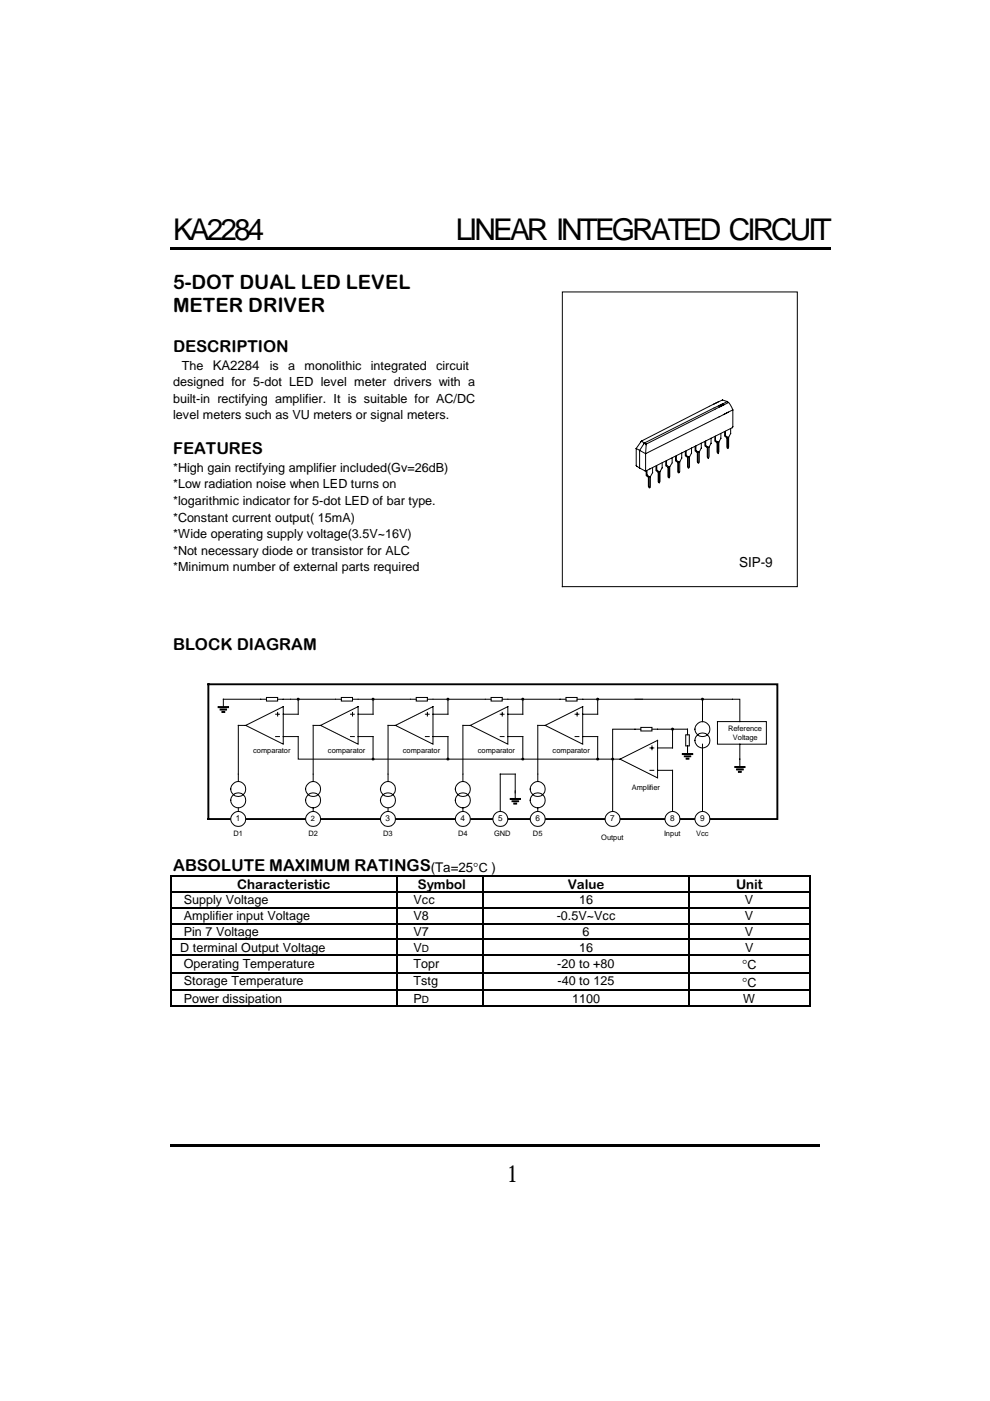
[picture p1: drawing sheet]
<svg xmlns="http://www.w3.org/2000/svg" width="210mm" height="297mm" viewBox="0 0 210 297" stroke-linecap="round" stroke-linejoin="round" font-family="sans-serif">
<path d="M36.1 52.5h40v.5h-40zM76.1 52.5h.5v.5h-.5zM76.6 52.5h99.5v.5h-99.5zM36.2 242.5h137.6v.5h-137.6z" fill="#000"/>
<g fill="none" stroke="#000" stroke-width=".21">
<path d="M119.2 61.9h49.9v62.5h-49.9zM134.9 95.1v3.6l.7 .5M134.9 95.1l2 1.1M136 93.6l1 .6-.1 2M136.9 96.2v3.6M137 99.9v.9l.5 .4v1.9l.1 .3h.2M138.4 99.2v1l-.5 .9v2l-.1 .3-.2-.3v-2l-.4-.4v-.9M139.1 98.9v.9l.4 .3v2l.1 .2h.2M140.4 98.1v1.1l-.5 .8v2.1l-.1 .2-.1-2.3-.4-.3v-.9M141.2 97.8v1l.4 .3v2l.1 .2h.2M142.5 97.1v1l-.5 .9v2.1l-.1 .2-.1-2.3-.5-.4v-.9M143.2 96.8v.9l.5 .4v1.9l.1 .2h.1"/>
<path d="M144.5 96.1v1l-.4 .8v2.1l-.2 .2v-2.3l-.5-.3v-.9M145.3 95.7v1l.5 .3v2l.2 .2M146.6 95v1.1l-.4 .8v2.1l-.2 .2-.1-2.3-.4-.4v-.9M147.4 94.7v.9l.4 .4v1.9l.3 .2M148.7 94v1l-.4 .8v2.1l-.2 .2-.1-.2v-2.1l-.5-.3v-1M149.5 93.6v.9l.5 .4v2v.2h.2M150.8 92.9v1.1l-.5 .8v2.1l-.1 .2-.1-.2v-2.1l-.5-.3v-1M151.3 85.7l1.9-.9 1 .3-1.8 1M151.6 92.6v.9l.4 .4v1.9l.1 .3h.2M152.2 85.2l-16.1 8.3-1.2 1.6M152.6 88.3l-15.7 7.9M152.8 91.9v1l-.4 .8v2.1l-.1 .3-.1-2.4-.5-.3v-.9"/>
<path d="M153.3 85.6l-16.5 8.3-1.2 1.6v3.7M153.5 85.8l-16.5 8.4M153.6 91.6v.9l.5 .3v2l.1 .2h.2M154.2 85.1l.4 .4 .8 1.4M154.4 87.4l-1.9 1M154.4 85.4l-1.8 .9M154.9 90.9v1l-.4 .8v2.1l-.1 .2-.1-2.3-.5-.3v-1M155.3 86.9l-1.9 1M155.4 86.9v3.6l-.1 .2-18.3 9.1-1.4-.6M52.1 153.8l8-4v8zM52.1 153.8h-1.6v11.9M58.4 151.4h.8"/>
<path d="M58.4 156.2h.8M58.9 151v.8M60.1 156.2h3.1v4.8h68.3M60.1 151.4h3.1M68 153.8l7.9-4v8zM68 153.8h-1.6v11.9M74.3 151.4h.8M74.3 156.2h.8M74.7 151v.8M75.9 151.4h3.2M75.9 156.2h3.2v4.8M83.8 153.8l8-4v8z"/>
<path d="M83.8 153.8h-1.5v11.9M90.2 151.4h.8M90.2 156.2h.8M90.6 151v.8M91.8 151.4h3.2M91.8 156.2h3.2v4.8M99.7 153.8l8-4v8zM99.7 153.8h-1.6v11.9M106.1 151.4h.8M106.1 156.2h.8M106.5 151v.8M107.7 156.2h3.1v4.8"/>
<path d="M110.8 148.3v3.1h-3.1M115.6 153.8l7.9-4v8zM115.6 153.8h-1.6v11.9M121.9 151.4h.8M121.9 156.2h.8M122.4 151v.8M123.5 156.2h3.2v4.8M126.7 148.3v3.1h-3.2M137.8 158.6h.8M138.2 158.2v.8M139.4 158.6h3.2M50.5 171.3v1.5"/>
<path d="M66.4 171.3v1.5M82.3 171.3v1.5M98.1 171.3v1.5M114 171.3v1.5M131.5 161l7.9-4v7.9zM137.8 163.3h.8M139.4 163.3h3.2"/>
<circle cx="50.5" cy="167.3" r="1.59"/>
<circle cx="50.5" cy="169.7" r="1.6"/>
<circle cx="66.4" cy="167.3" r="1.59"/>
<circle cx="66.4" cy="169.7" r="1.6"/>
<circle cx="82.3" cy="167.3" r="1.59"/>
<circle cx="82.3" cy="169.7" r="1.6"/>
<circle cx="98.1" cy="167.3" r="1.59"/>
<circle cx="98.1" cy="169.7" r="1.6"/>
<circle cx="114" cy="167.3" r="1.59"/>
<circle cx="114" cy="169.7" r="1.6"/>
</g>
<path d="M88.2 147.9h2.4v.7h-2.4z" fill-rule="evenodd" fill="#fff" stroke="#000" stroke-width=".21"/>
<path d="M87 148.3h1.2M90.6 148.3h1.2" fill="none" stroke="#000" stroke-width=".21"/>
<path d="M72.4 147.9h2.3v.7h-2.3z" fill-rule="evenodd" fill="#fff" stroke="#000" stroke-width=".21"/>
<path d="M71.1 148.3h1.3M74.7 148.3h1.2" fill="none" stroke="#000" stroke-width=".21"/>
<path d="M104.1 147.9h2.4v.7h-2.4z" fill-rule="evenodd" fill="#fff" stroke="#000" stroke-width=".21"/>
<path d="M102.9 148.3h1.2M106.5 148.3h1.2" fill="none" stroke="#000" stroke-width=".21"/>
<path d="M120 147.9h2.4v.7h-2.4z" fill-rule="evenodd" fill="#fff" stroke="#000" stroke-width=".21"/>
<path d="M61.6 148.3h9.5M75.9 148.3h11.1M91.8 148.3h11.1M107.7 148.3h12.3M122.4 148.3h4.3" fill="none" stroke="#000" stroke-width=".21"/>
<path d="M56.5 147.9h2.4v.7h-2.4z" fill-rule="evenodd" fill="#fff" stroke="#000" stroke-width=".21"/>
<path d="M56.5 148.3h-9.1v1.6M58.9 148.3h2.7M63.2 148.3v3.1M79.1 148.3v3.1M95 148.3v3.1M126.7 148.3h9.5" fill="none" stroke="#000" stroke-width=".21"/>
<g fill="#000" stroke="#000" stroke-width=".21">
<path d="M46.3 149.8h2.2v.2h-2.2z" fill-rule="evenodd"/>
<path d="M46.7 150.3h1.3v.2h-1.3z" fill-rule="evenodd"/>
<path d="M47.1 150.8h.5v.2h-.5z" fill-rule="evenodd"/>
</g>
<path d="M135.9 154.2h2.3v.8h-2.3z" fill-rule="evenodd" fill="#fff" stroke="#000" stroke-width=".21"/>
<g fill="none" stroke="#000" stroke-width=".21">
<path d="M135.9 154.6h-6v6.4M138.2 154.6h4.4v4M148.9 151.4v1.6M148.9 158.6v1.5"/>
<circle cx="148.9" cy="154.6" r="1.59"/>
<circle cx="148.9" cy="157" r="1.6"/>
</g>
<path d="M145.4 155.8h.8v2.4h-.8z" fill-rule="evenodd" fill="#fff" stroke="#000" stroke-width=".21"/>
<g fill="none" stroke="#000" stroke-width=".21">
<path d="M134.6 148.3h22.3v4.7M142.6 154.6h3.2v1.2M145.8 158.2v1.7M148.9 148.3v4.7M148.9 157.8v15.9M152.1 153h10.4v4.8h-10.4zM156.9 157.8v4.8M50.5 172v1.7M66.4 172v1.7M82.3 172v1.7M98.1 172.8v.9M114 172v1.7"/>
<path d="M129.9 161v12.7M142.6 163.3v10.4"/>
</g>
<g fill="#000" stroke="#000" stroke-width=".21">
<path d="M144.7 159.8h2.2v.2h-2.2z" fill-rule="evenodd"/>
<path d="M145.1 160.3h1.3v.1h-1.3z" fill-rule="evenodd"/>
<path d="M145.5 160.7h.6v.3h-.6z" fill-rule="evenodd"/>
<path d="M155.8 162.5h2.2v.2h-2.2z" fill-rule="evenodd"/>
<path d="M156.2 163h1.4v.2h-1.4z" fill-rule="evenodd"/>
<path d="M156.6 163.5h.6v.2h-.6z" fill-rule="evenodd"/>
</g>
<path d="M44.2 145.1h120.6v28.6h-120.6z" fill="none" stroke="#000" stroke-width=".4"/>
<g fill="#fff" stroke="#000" stroke-width=".21">
<circle cx="50.5" cy="173.6" r="1.59"/>
<circle cx="66.4" cy="173.6" r="1.59"/>
<circle cx="82.3" cy="173.6" r="1.59"/>
<circle cx="98.1" cy="173.6" r="1.59"/>
<circle cx="114" cy="173.6" r="1.59"/>
<circle cx="129.9" cy="173.6" r="1.59"/>
<circle cx="142.6" cy="173.6" r="1.59"/>
<circle cx="148.9" cy="173.6" r="1.59"/>
<circle cx="106.1" cy="173.6" r="1.59"/>
</g>
<path d="M109.2 169.4v-5.3h-3.1v7.9" fill="none" stroke="#000" stroke-width=".21"/>
<g fill="#000" stroke="#000" stroke-width=".21">
<path d="M108.2 169.3h2.1v.2h-2.1z" fill-rule="evenodd"/>
<path d="M108.6 169.8h1.4v.2h-1.4z" fill-rule="evenodd"/>
<path d="M108.9 170.3h.6v.2h-.6z" fill-rule="evenodd"/>
<circle cx="63.2" cy="148.3" r=".21"/>
<circle cx="79.1" cy="148.3" r=".21"/>
<circle cx="95" cy="148.3" r=".21"/>
<circle cx="110.8" cy="148.3" r=".21"/>
<circle cx="126.7" cy="148.3" r=".21"/>
<circle cx="142.6" cy="154.6" r=".21"/>
<circle cx="148.9" cy="148.3" r=".21"/>
<circle cx="79.1" cy="160.9" r=".21"/>
<circle cx="95" cy="160.9" r=".21"/>
<circle cx="110.8" cy="160.9" r=".21"/>
<circle cx="126.7" cy="160.9" r=".21"/>
<circle cx="129.9" cy="160.9" r=".21"/>
</g>
<g fill="#000">
<path d="M36.1 185.5h.2v.3h-.2zM36.1 189h.2v.3h-.2zM36.1 192.4h.2v.2h-.2zM36.1 195.7h.2v.3h-.2zM36.1 199h.2v.3h-.2zM84.1 185.5h.2v.3h-.2zM84.1 189h.2v.3h-.2zM84.1 192.4h.2v.2h-.2zM84.1 195.7h.2v.3h-.2zM84.1 199h.2v.3h-.2zM102.4 185.5h.2v.3h-.2zM102.4 189h.2v.3h-.2z"/>
<path d="M102.4 192.4h.2v.2h-.2zM102.4 195.7h.2v.3h-.2zM102.4 199h.2v.3h-.2zM145.9 185.5h.2v.3h-.2zM145.9 189h.2v.3h-.2zM145.9 192.4h.2v.2h-.2zM145.9 195.7h.2v.3h-.2zM145.9 199h.2v.3h-.2zM171.6 185.5h.2v.3h-.2zM171.6 189h.2v.3h-.2zM171.6 192.4h.2v.2h-.2zM171.6 195.7h.2v.3h-.2z"/>
<path d="M171.6 199h.2v.3h-.2zM36.1 202.4h.2v.2h-.2zM36.1 206.1h.2v.3h-.2zM36.1 209.8h.2v.3h-.2zM36.1 213.2h.2v.2h-.2zM84.1 202.4h.2v.2h-.2zM84.1 206.1h.2v.3h-.2zM84.1 209.8h.2v.3h-.2zM84.1 213.2h.2v.2h-.2zM102.4 202.4h.2v.2h-.2zM102.4 206.1h.2v.3h-.2zM102.4 209.8h.2v.3h-.2z"/>
<path d="M102.4 213.2h.2v.2h-.2zM145.9 202.4h.2v.2h-.2zM145.9 206.1h.2v.3h-.2zM145.9 209.8h.2v.3h-.2zM145.9 213.2h.2v.2h-.2zM171.6 202.4h.2v.2h-.2zM171.6 206.1h.2v.3h-.2zM171.6 209.8h.2v.3h-.2zM171.6 213.2h.2v.2h-.2z"/>
</g>
<g fill="none" stroke="#000" stroke-width=".25">
<path d="M36.2 185.8v3.2M36.2 189.3v3.1M36.2 192.6v3.1M36.2 196v3M36.2 199.3v3.1M36.3 185.6h47.8M36.3 189.1h47.8M36.3 192.5h47.8M36.3 195.8h47.8M36.3 199.2h47.8M84.2 185.8v3.2M84.2 189.3v3.1"/>
<path d="M84.2 192.6v3.1M84.2 196v3M84.2 199.3v3.1M84.3 185.6h18.1M84.3 189.1h18.1M84.3 192.5h18.1M84.3 195.8h18.1M84.3 199.2h18.1M102.5 185.8v3.2M102.5 189.3v3.1M102.5 192.6v3.1M102.5 196v3"/>
<path d="M102.5 199.3v3.1M102.6 185.6h43.3M102.6 189.1h43.3M102.6 192.5h43.3M102.6 195.8h43.3M102.6 199.2h43.3M146 185.8v3.2M146 189.3v3.1M146 192.6v3.1M146 196v3M146 199.3v3.1M146.1 185.6h25.5"/>
<path d="M146.1 189.1h25.5M146.1 192.5h25.5M146.1 195.8h25.5M146.1 199.2h25.5M171.7 185.8v3.2M171.7 189.3v3.1M171.7 192.6v3.1M171.7 196v3M171.7 199.3v3.1M36.2 202.6v3.5M36.2 206.4v3.4M36.2 210.1v3.1"/>
<path d="M36.3 202.5h47.8M36.3 206.2h47.8M36.3 210h47.8M36.3 213.3h47.8M84.2 202.6v3.5M84.2 206.4v3.4M84.2 210.1v3.1M84.3 202.5h18.1M84.3 206.2h18.1M84.3 210h18.1M84.3 213.3h18.1M102.5 202.6v3.5"/>
<path d="M102.5 206.4v3.4M102.5 210.1v3.1M102.6 202.5h43.3M102.6 206.2h43.3M102.6 210h43.3M102.6 213.3h43.3M146 202.6v3.5M146 206.4v3.4M146 210.1v3.1M146.1 202.5h25.5M146.1 206.2h25.5M146.1 210h25.5"/>
<path d="M146.1 213.3h25.5M171.7 202.6v3.5M171.7 206.4v3.4M171.7 210.1v3.1"/>
</g>
<g font-size="6.3">
<text x="36.7" y="50.9">KA2284</text>
<text x="96.6" y="50.9">LINEAR INTEGRATED CIRCUIT</text>
</g>
<text font-size="5" x="107.6" y="250.7">1</text>
<g font-size="4.2">
<text x="36.7" y="61.2">5-DOT DUAL LED LEVEL</text>
<text x="36.7" y="66.1">METER DRIVER</text>
</g>
<g font-size="3.5">
<text x="36.7" y="74.7">DESCRIPTION</text>
<text x="36.7" y="96.4">FEATURES</text>
<text x="36.7" y="137.8">BLOCK DIAGRAM</text>
<text x="36.7" y="184.7">ABSOLUTE MAXIMUM RATINGS</text>
</g>
<text font-size="2.9" x="156.7" y="120.3">SIP-9</text>
<g font-size="2.8">
<text x="45.1" y="78.4">KA2284</text>
<text x="91.3" y="184.8">(Ta=25°C )</text>
<text x="50.3" y="188.4">Characteristic</text>
<text x="88.6" y="188.4">Symbol</text>
<text x="120.4" y="188.4">Value</text>
<text x="156.1" y="188.4">Unit</text>
<text x="157.3" y="205.5">°C</text>
<text x="157.3" y="209.2">°C</text>
</g>
<g font-size="2.7">
<text x="36.7" y="81.9">designed for 5-dot LED level meter drivers with a</text>
<text x="38.5" y="78.4">The</text>
<text x="57.2" y="78.4">is</text>
<text x="61.1" y="78.4">a</text>
<text x="64.6" y="78.4">monolithic</text>
<text x="78.6" y="78.4">integrated</text>
<text x="92.4" y="78.4">circuit</text>
<text x="36.7" y="85.4">built-in rectifying amplifier. It is suitable for AC/DC</text>
<text x="36.7" y="88.9">level meters such as VU meters or signal meters.</text>
<text x="36.7" y="100">*High gain rectifying amplifier included(Gv=26dB)</text>
<text x="36.7" y="103.6">*Low radiation noise when LED turns on</text>
<text x="36.7" y="107.1">*logarithmic indicator for 5-dot LED of bar type.</text>
<text x="36.7" y="110.6">*Constant current output( 15mA)</text>
<text x="36.7" y="114.1">*Wide operating supply voltage(3.5V~16V)</text>
<text x="36.7" y="117.6">*Not necessary diode or transistor for ALC</text>
<text x="36.7" y="121.1">*Minimum number of external parts required</text>
<text x="39" y="191.8">Supply Voltage</text>
<text x="87.7" y="191.8">Vcc</text>
<text x="122.8" y="191.8">16</text>
<text x="158" y="191.8">V</text>
<text x="39" y="195.1">Amplifier input Voltage</text>
<text x="87.7" y="195.1">V8</text>
<text x="118" y="195.1">-0.5V~Vcc</text>
<text x="158" y="195.1">V</text>
<text x="38.2" y="201.8">D terminal Output Voltage</text>
<text x="39" y="198.5">Pin 7 Voltage</text>
<text x="87.7" y="198.5">V7</text>
<text x="87.7" y="201.8">V</text>
<text x="122.8" y="201.8">16</text>
<text x="123.5" y="198.5">6</text>
<text x="158" y="198.5">V</text>
<text x="158" y="201.8">V</text>
<text x="39" y="205.1">Operating Temperature</text>
<text x="39" y="208.9">Storage Temperature</text>
<text x="87.7" y="205.1">Topr</text>
<text x="87.7" y="208.9">Tstg</text>
<text x="118.2" y="205.1">-20 to +80</text>
<text x="118.2" y="208.9">-40 to 125</text>
<text x="39" y="212.6">Power dissipation</text>
<text x="87.7" y="212.6">P</text>
<text x="121.3" y="212.6">1100</text>
<text x="157.5" y="212.6">W</text>
</g>
<g font-size="2.1">
<text x="89.5" y="201.9">D</text>
<text x="89.5" y="212.7">D</text>
</g>
<g font-size="1.8">
<text x="50" y="174.2">1</text>
<text x="81.8" y="174.2">3</text>
<text x="97.6" y="174.2">4</text>
<text x="105.6" y="174.2">5</text>
<text x="113.5" y="174.2">6</text>
<text x="129.4" y="174.2">7</text>
<text x="142.1" y="174.2">8</text>
<text x="148.4" y="174.2">9</text>
</g>
<g font-size="1.6">
<text x="154.4" y="154.9">Reference</text>
<text x="53.7" y="159.6">comparator</text>
<text x="69.5" y="159.6">comparator</text>
<text x="85.4" y="159.6">comparator</text>
<text x="101.3" y="159.6">comparator</text>
<text x="117.2" y="159.6">comparator</text>
<text x="155.4" y="156.8">Voltage</text>
<text x="134" y="167.6">Amplifier</text>
<text x="49.5" y="177.3">D1</text>
<text x="65.4" y="177.3">D2</text>
<text x="65.9" y="174.1">2</text>
<text x="81.3" y="177.3">D3</text>
<text x="97.1" y="177.3">D4</text>
<text x="104.8" y="177.3">GND</text>
<text x="113" y="177.3">D5</text>
<text x="127.5" y="178.1">Output</text>
<text x="140.8" y="177.3">Input</text>
<text x="147.6" y="177.3">Vcc</text>
</g>
</svg>
